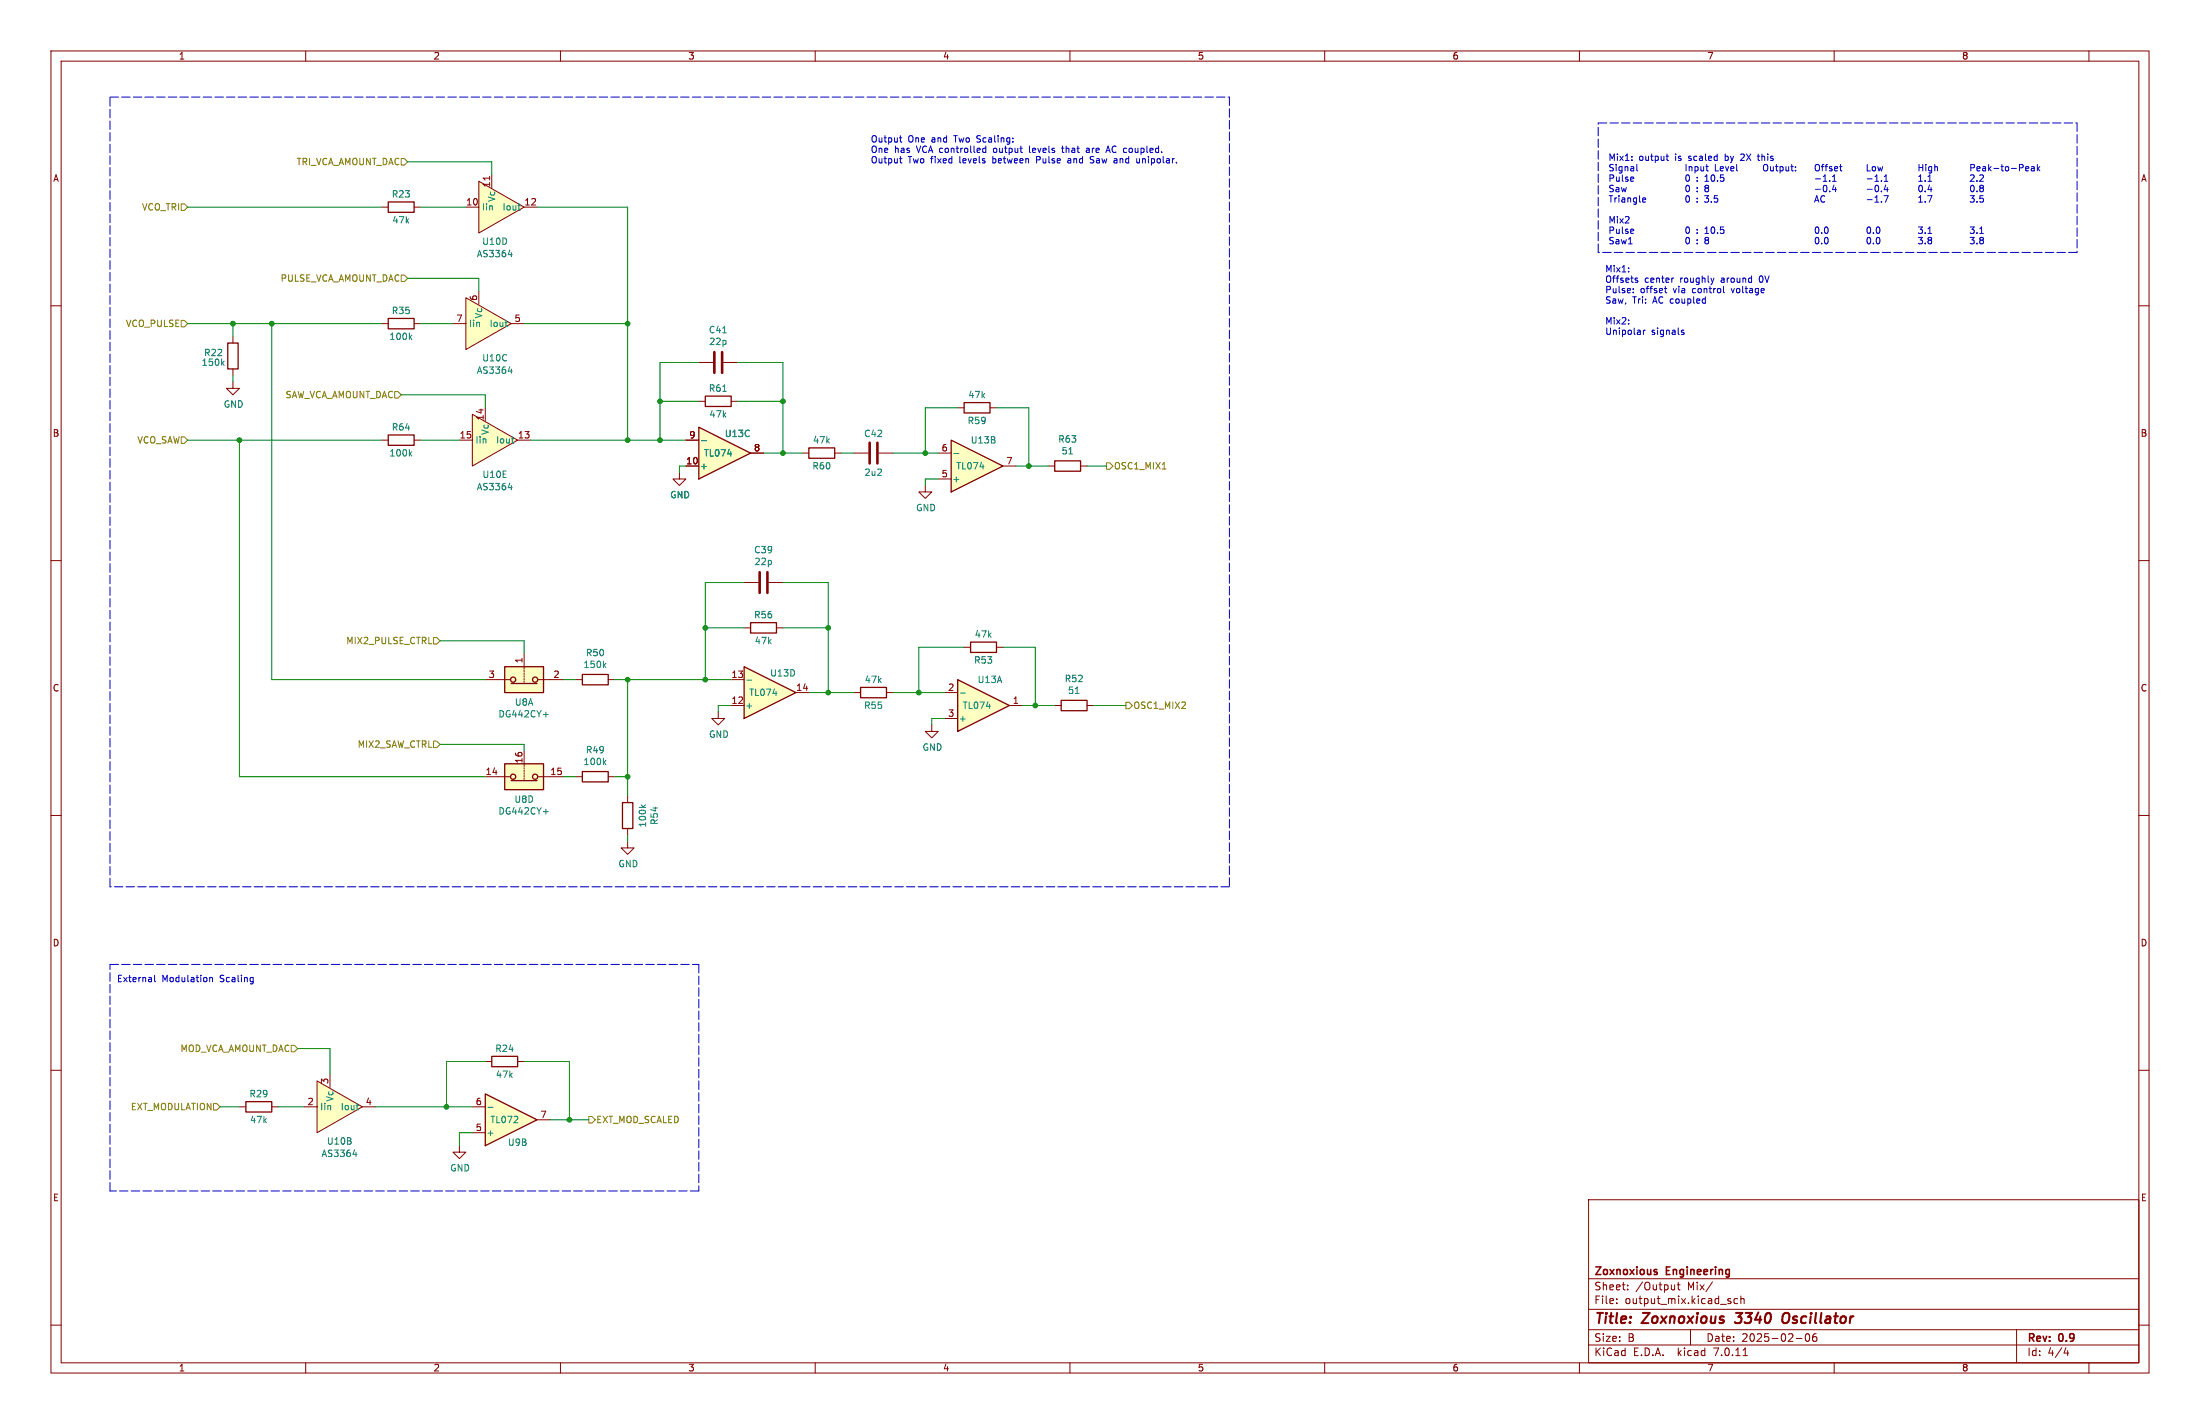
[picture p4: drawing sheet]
<svg xmlns="http://www.w3.org/2000/svg" width="432mm" height="279mm" viewBox="0 0 432 279" stroke-linecap="round" stroke-linejoin="round" font-family="sans-serif">
<g fill="none" stroke="#840000" stroke-width=".2">
<path d="M10 10h411.8v259.4h-411.8zM12 12h407.8v255.4h-407.8zM60 10v2M110 10v2M160 10v2M210 10v2M260 10v2M310 10v2M360 10v2M410 10v2M10 60h2M419.8 60h2"/>
<path d="M10 110h2M419.8 110h2M10 160h2M182.9 142.2v1.3h1.2l-1.2 1.3-1.3-1.3h1.3M419.8 160h2M10 210h2M419.8 210h2M311.8 235.4h108v32h-108zM10 260h2M311.8 256.9h108M311.8 250.9h108M317.3 255.6v.2"/>
<path d="M317.3 254.9v.1M319.5 252.9v.2M319.5 252.2v.1M328.7 252.1v1M328.7 252.9l-.2 .2M329.2 252.1h.6M329.4 251.6v1.3l.4 .2M336.1 251.5l-1.3 1.9M339.5 255.3l.3 .2-.3 .3M339.5 254.8l.2 .1M341 254.9l-.4-.1-.3 .3 .2 .6h.5M341.7 254.9l.2-.1 .4 .1v.9"/>
<path d="M341.7 254.3v1.5M419.8 260h2M60 267.4v2M110 267.4v2M160 267.4v2M210 267.4v2M260 267.4v2M310 267.4v2M311.8 263.9h108M311.8 260.9h108M331.8 260.9v3M342.1 266h.9"/>
<path d="M352.5 262.6h1.2M354.5 261.8l.2-.1a.8 .8 0 0 1 .5 .7 .8 .8 0 0 1-.5 .8 1 1 0 0 1-.2-1.4zM356.5 261.7a.59 .59 0 0 0-.7 .6v.6l.1 .2 .4 .1 .2-.2 .1-.5-.1-.2h-.5l-.2 .2M360 267.4v2M395.8 260.9v6.5M405.5 264.4l-.4 1.1h.9M405.8 265v1M410 267.4v2"/>
</g>
<path d="M340.5 259.4l.3 .2M340.7 257.6h1.3M350.8 257.6a.77 .77 0 0 0-.9 .7l-.1 .6 .2 .6a.72 .72 0 0 0 1-.2" fill="none" stroke="#840000" stroke-width=".4"/>
<path d="M325.1 249.6l.2 .2-.2 .3M325.1 249.1h.1" fill="none" stroke="#840000" stroke-width=".3"/>
<path d="M188 133.4l10.1 5-10.1 5.1z" fill="#ffffc2"/>
<path d="M188 133.4l10.1 5-10.1 5.1z" fill="none" stroke="#840000" stroke-width=".25"/>
<path d="M141 139.7v1.3h1.2l-1.2 1.2-1.3-1.2h1.3M185.4 135.9h2.6M198.1 138.4h2.6M185.4 141h2.6" fill="none" stroke="#840000" stroke-width=".2"/>
<path d="M188.5 136h1" fill="none" stroke="#008484" stroke-width=".2"/>
<path d="M146 130.8l10.2 5.1-10.2 5.1z" fill="#ffffc2"/>
<g fill="none" stroke="#840000" stroke-width=".25">
<path d="M76.2 85.3h5.1v2.1h-5.1zM158.7 87.9h5.1v2h-5.1zM99.1 130.8h7.6v5.1h-7.6zM100.3 134.1h5.1M146 130.8l10.2 5.1-10.2 5.1z"/>
<circle cx="100.7" cy="133.4" r=".51"/>
<circle cx="105" cy="133.4" r=".51"/>
</g>
<g fill="none" stroke="#840000" stroke-width=".2">
<path d="M74.9 86.4h1.3M81.3 86.4h1.2M157.5 88.9h1.2M163.8 88.9h1.3M167.6 88.9h2.8M172.5 88.9h2.8M181.6 95.3v1.2h1.3l-1.3 1.3-1.3-1.3h1.3M95.2 133.4h4.9M102.9 128.3v3M102.9 131.6v.2M102.9 132.1v.2M102.9 132.6v.2"/>
<path d="M102.9 133.1v.3M102.9 133.6v.3M105.7 133.4h4.8M143.5 138.4h2.5M143.5 133.4h2.5M156.2 135.9h2.5"/>
</g>
<path d="M80.5 89l.3 .5M80.8 88.6l-.5 .5M146.6 133.4h.9M106.6 140.2h1" fill="none" stroke="#008484" stroke-width=".2"/>
<path d="M99.1 130.8h7.6v5.1h-7.6z" fill="#ffffc2" stroke="#ffffc2" stroke-width=".2"/>
<path d="M170.7 86.9v4M172.2 86.9v4" fill="none" stroke="#840000" stroke-width=".51"/>
<path d="M186.7 86.4l10.1 5-10.1 5.1z" fill="#ffffc2"/>
<path d="M76.2 39.6h5.1v2.1h-5.1zM76.2 62.5h5.1v2h-5.1zM186.7 86.4l10.1 5-10.1 5.1zM207 90.4h5.1v2.1h-5.1zM168.9 134.9h5.1v2h-5.1zM190.5 126h5.1v2h-5.1zM208.3 137.4h5.1v2h-5.1zM122.2 157.5h2v5.1h-2z" fill="none" stroke="#840000" stroke-width=".25"/>
<g fill="none" stroke="#840000" stroke-width=".2">
<path d="M74.9 40.6h1.3M81.3 40.6h1.2M74.9 63.5h1.3M81.3 63.5h1.2M184.1 94h2.6M184.1 88.9h2.6M196.8 91.4h2.6M205.7 91.4h1.3M212.1 91.4h1.3M167.6 135.9h1.3M174 135.9h1.3M189.2 127h1.3"/>
<path d="M195.6 127h1.2M207 138.4h1.3M213.4 138.4h1.2M123.2 156.2v1.3M123.2 165.1v1.3h1.3l-1.3 1.2-1.3-1.2h1.3M123.2 162.6v1.2"/>
</g>
<path d="M80.5 66.1l.3 .5M80.8 65.8l-.5 .5M187.2 89h1M209.8 89.1h.7M211.1 136.1h.7M125.9 157.9l.5 .5M126.7 157.9l-.5 .4" fill="none" stroke="#008484" stroke-width=".2"/>
<path d="M92.7 81.3l8.9 5.1-8.9 5z" fill="#ffffc2"/>
<path d="M45.7 74.9v1.3h1.3l-1.3 1.3-1.3-1.3h1.3M137.2 71.1h2.8M142 71.1h2.8M90.2 86.4h2.5M92.7 81.3l8.9 5.1-8.9 5zM95.2 80v2.6M101.6 86.4h2.5M133.3 92.7v1.3h1.3l-1.3 1.3-1.2-1.3h1.2M188 80h1.2M194.3 80h1.3M146 123.2h1.3M152.4 123.2h1.3" fill="none" stroke="#840000" stroke-width=".2"/>
<path d="M141.8 65.3h.8M99.8 95.7h.7M100.4 95.3v.8M100.4 86.1h.5M100.7 86.9h.2" fill="none" stroke="#008484" stroke-width=".2"/>
<path d="M189.2 79h5.1v2h-5.1zM147.3 122.2h5.1v2h-5.1z" fill="none" stroke="#840000" stroke-width=".25"/>
<path d="M140.2 69.1v4.1M141.7 69.1v4.1" fill="none" stroke="#840000" stroke-width=".51"/>
<path d="M137.2 83.8l10.1 5.1-10.1 5.1z" fill="#ffffc2"/>
<path d="M137.2 83.8l10.1 5.1-10.1 5.1zM114.3 132.3h5.1v2.1h-5.1z" fill="none" stroke="#840000" stroke-width=".25"/>
<path d="M134.6 91.4h2.6M134.6 86.4h2.6M147.3 88.9h2.6M146 114.3h2.8M150.9 114.3h2.8M113 133.4h1.3M119.4 133.4h1.2" fill="none" stroke="#840000" stroke-width=".2"/>
<path d="M137.7 86.5h1M118.6 130.5l.3 .5M118.9 130.1l-.5 .5" fill="none" stroke="#008484" stroke-width=".2"/>
<path d="M149.1 112.3v4M150.6 112.3v4" fill="none" stroke="#840000" stroke-width=".51"/>
<path d="M94 35.6l8.9 5-8.9 5.1z" fill="#ffffc2"/>
<g fill="none" stroke="#840000" stroke-width=".2">
<path d="M94 35.6l8.9 5-8.9 5.1zM96.1 34.6v.7M96.5 34.3v2.5M91.4 40.6h2.6M102.9 40.6h2.5M45.7 66v1.3M45.7 72.4v1.3M137.2 78.7h1.2M143.5 78.7h1.3M95.2 152.4h4.9M102.9 147.3v3.1M102.9 150.6v.3"/>
<path d="M102.9 151.1v.3M102.9 151.6v.3M102.9 152.1v.3M102.9 152.7v.2M105.7 152.4h4.8M113 152.4h1.3M119.4 152.4h1.2M90.2 224.8v1.3h1.2l-1.2 1.2-1.3-1.2h1.3"/>
</g>
<path d="M99.8 50h.7M100.4 49.5v.9M101.7 40.4h.4M102 41.2h.1M43.6 71.2l.4 .5M44 70.9l-.5 .4M141.8 76.8h.8M106.6 159.3h1M118.6 149.5l.3 .5M118.9 149.2l-.5 .5" fill="none" stroke="#008484" stroke-width=".2"/>
<g fill="none" stroke="#840000" stroke-width=".25">
<path d="M44.7 67.3h2v5.1h-2zM138.4 77.7h5.1v2.1h-5.1zM99.1 149.9h7.6v5h-7.6zM100.3 153.2h5.1M114.3 151.4h5.1v2h-5.1z"/>
<circle cx="100.7" cy="152.4" r=".51"/>
<circle cx="105" cy="152.4" r=".51"/>
</g>
<path d="M99.1 149.9h7.6v5h-7.6z" fill="#ffffc2" stroke="#ffffc2" stroke-width=".2"/>
<path d="M62.2 212.1l8.9 5.1-8.9 5.1z" fill="#ffffc2"/>
<path d="M59.7 217.2h2.5M62.2 212.1l8.9 5.1-8.9 5.1zM64.8 210.8v2.6M71.1 217.2h2.6M95.2 208.3h1.3M101.6 208.3h1.3" fill="none" stroke="#840000" stroke-width=".2"/>
<path d="M69.9 216.9h.5M70.3 217.7h.1M69.3 226.5h.8M69.9 226.1v.8" fill="none" stroke="#008484" stroke-width=".2"/>
<path d="M96.5 207.3h5.1v2h-5.1z" fill="none" stroke="#840000" stroke-width=".25"/>
<path d="M95.2 214.6l10.2 5.1-10.2 5.1z" fill="#ffffc2"/>
<path d="M95.2 214.6l10.2 5.1-10.2 5.1z" fill="none" stroke="#840000" stroke-width=".25"/>
<path d="M92.7 217.2h2.5M105.4 219.7h2.5M92.7 222.3h2.5" fill="none" stroke="#840000" stroke-width=".2"/>
<path d="M95.8 217.3h.9" fill="none" stroke="#008484" stroke-width=".2"/>
<path d="M91.4 58.4l8.9 5.1-8.9 5.1z" fill="#ffffc2"/>
<path d="M91.4 58.4l8.9 5.1-8.9 5.1zM94 57.2v2.5M88.9 63.5h2.5M100.3 63.5h2.6M134.6 91.4h2.6M134.6 86.4h2.6M147.3 88.9h2.6M47 217.2h1.3M53.3 217.2h1.3" fill="none" stroke="#840000" stroke-width=".2"/>
<path d="M99.1 63.2h.5M99.5 64.1h.1M99.8 72.8h.7M100.4 72.4v.9M137.7 86.5h1" fill="none" stroke="#008484" stroke-width=".2"/>
<path d="M48.3 216.2h5v2h-5z" fill="none" stroke="#840000" stroke-width=".25"/>
<g fill="none" stroke="#848400" stroke-width=".2">
<path d="M78.7 31.1h.7l.6 .7-.6 .6h-.7zM35.6 40h.6l.6 .6-.6 .7h-.6zM78.7 54h.7l.6 .6-.6 .6h-.7zM35.6 62.9h.6l.6 .6-.6 .6h-.6zM77.5 76.8h.6l.6 .7-.6 .6h-.6zM35.6 85.7h.6l.6 .7-.6 .6h-.6zM217.2 90.8h.6l.6 .6-.6 .7h-.6zM228.1 92h.8M85.1 125.1h.6l.7 .6-.7 .7h-.6zM221 137.8h.6l.6 .6-.6 .7h-.6zM85.1 145.4h.6l.7 .7-.7 .6h-.6zM41.9 216.5h.6l.7 .7-.7 .6h-.6z"/>
<path d="M57.1 205.1h.7l.6 .6-.6 .7h-.7zM115.6 219.1h.6l.6 .6-.6 .6h-.6z"/>
</g>
<g fill="none" stroke="#0000c2" stroke-width=".2">
<path d="M176.5 27h.5M176.5 31.1h.5M176.7 26.6v1.1l.3 .2M176.7 30.7v1.1l.3 .2M193.5 28.7v1.2M193.5 29.1h-.4l-.2 .2 .1 .6h.5M202.1 28.7v1l.1 .2M203.5 30.7v1.3M203.5 31.4h.4M208.3 29.1h.5M208.5 28.7v1l.3 .2M210 31.1l-.4 .1"/>
<path d="M210 31.5h-.3l-.1 .2v.2l.4 .1M213.2 29.1h.5M213.8 29.4h-.4l-.2 .2 .2 .3h.4M214 31.9h.6M214.2 30.7l-.2 .4 .6 .3M214.5 30.7l.2 .1M217.1 29.9l.4-1.2 .4 1.2M217.2 29.6h.6M219.1 31.1l.1 .2v.7M219.2 31.9l-.4 .1M219.2 31.4l-.4 .1M223.6 31.9l-.3 .1"/>
<path d="M223.6 31.1v.9M320.3 31.4v.1M320.3 30.7v.1M327 30.6h.5M327.2 30.2v1.1l.3 .2M330.9 32.3v1.2M331 34.4l.2-.1a.68 .68 0 0 1 .4 .6 .68 .68 0 0 1-.4 .7l-.3-.5zM331 36.5l.2-.1a.68 .68 0 0 1 .4 .6 .68 .68 0 0 1-.4 .6l-.3-.5zM331 38.5l.2-.1a.68 .68 0 0 1 .4 .6 .68 .68 0 0 1-.4 .7l-.3-.5zM331.5 32.7v.8M331.5 32.8l.5-.1 .1 .8M332.7 32.7h.4l.2 .2-.1 .6h-.5"/>
<path d="M332.7 32.7v1.3M333.8 32.7l.1 .8 .5-.1M334.4 32.7v.8M334.8 32.7h.5M335 32.3v1.1l.3 .1M341.8 30.2l-.2 .1M342.3 30.8l-.7 .7h.8M344.9 30.6h.5M345.1 30.2v1.1l.3 .2M356.2 39.7l.4-1.3 .4 1.3M356.3 39.3h.6M356.3 35.1h1"/>
<path d="M356.3 37.1h1M357.8 35.6h.8M358 36.5l.2-.1a.68 .68 0 0 1 .4 .6 .68 .68 0 0 1-.4 .6l-.4-.5zM358.2 38.5a.6 .6 0 0 0-.9 .4 .6 .6 0 0 0 .6 .8l.3-.2M358.2 34.3v1.3M359.1 35.5v.1M359.1 37.5v.1M359.7 35.6h.7M360 36.3l-.3 .9h.7M360 34.3v1.3M360.3 36.8v.8M366.5 35.1h1"/>
<path d="M366.5 37.1h1M366.5 39.2h1M368 38.8l.4-.4v1.3M368 35.6h.7M368 39.7h.7M368.1 36.5l.2-.1a.68 .68 0 0 1 .4 .6 .68 .68 0 0 1-.4 .6l-.3-.5zM368.4 34.3v1.3M369.3 35.5v.1M369.3 37.5v.1M369.3 39.5v.2M369.8 38.4h.8l-.5 1.3M369.8 35.6h.7"/>
<path d="M370.1 36.3l-.3 .9h.8M370.2 34.3v1.3M370.4 36.8v.8M376.6 35.6h.7M376.6 34.7l.4-.4v1.3M376.6 38.8l.4-.4v1.3M376.6 39.7h.7M376.7 32.3v1.2M376.7 32.9h.7M376.7 36.5l.2-.1a.68 .68 0 0 1 .4 .6 .68 .68 0 0 1-.4 .6l-.3-.5zM377.4 32.3v1.2M377.9 35.5v.1"/>
<path d="M377.9 37.5v.1M377.9 39.5v.2M378 32.3v.1M378 32.7v.8M378.3 38.4h.9l-.5 1.3M378.4 35.6h.7M378.4 34.7l.4-.4v1.3M378.7 36.3l-.3 .9h.8M379 36.8v.8M379.1 32.7h-.3l-.3 .2 .2 .6h.4M379.1 32.7v1l-.2 .3-.3-.1M379.7 32.8l.5-.1 .1 .8"/>
<path d="M379.7 32.3v1.2M386.7 38.4h.8l-.4 .5 .3 .1v.5l-.2 .2-.5-.2M386.8 34.4l.4-.1 .3 .4-.8 .9h.8M386.8 32.9h.6l.1-.5-.7-.1v1.2M386.9 36.5l.2-.1a.68 .68 0 0 1 .4 .6 .68 .68 0 0 1-.4 .6l-.3-.5zM388 33.1l.6-.1v-.3h-.4l-.2 .2 .1 .6h.5M388 35.5v.1M388 37.5v.1M388 39.5v.2M388.6 34.4l.5-.1 .2 .4-.8 .9h.8M388.8 36.9l-.2-.2 .2-.3h.4l.1 .2-.2 .3M388.8 36.9l-.2 .2v.3l.2 .2h.4l.1-.2v-.3l-.2-.2"/>
<path d="M388.8 36.9h.3M389.2 32.7h.5v.8M389.2 38.4h-.6v.6l.1-.1h.5l.1 .2-.1 .4-.1 .2-.5-.2M389.7 33h-.4l-.2 .2 .2 .3h.4M390.3 32.3v1.2M390.4 33l.4 .5M390.8 32.7l-.5 .5M391.4 33h.9M392.7 32.7h.5M392.9 32.3v1.1l.3 .1M393.6 32.8l.2-.1 .4 .1 .1 .5-.2 .2-.5-.1zM394.8 33h1"/>
<path d="M396.4 32.9h.6l.1-.2-.1-.3-.6-.1v1.2M397.6 33.1l.6-.1-.1-.3h-.3l-.2 .2v.6h.5M398.7 32.7h.5l.1 .8M399.3 33h-.4l-.2 .2 .2 .3h.4M399.9 32.3v1.2M400 33l.4 .5M400.4 32.7l-.5 .5M319.7 53.2v.2M319.7 52.6v.1M320.6 57.3v.1M320.6 56.7v.1M321.1 55h.3l.1 .2-.5 .2"/>
<path d="M321.1 54.6h.3M326.7 56.6h.5M326.9 56.2v1.1l.3 .1M328.5 54.6h-.3M331 44.7l.2-.2a.68 .68 0 0 1 .4 .7 .68 .68 0 0 1-.4 .6l-.3-.5zM331 46.7l.2-.1a.68 .68 0 0 1 .4 .6 .68 .68 0 0 1-.4 .6l-.3-.4zM336.4 54.6l-.3 .8M338.3 56.2v1.1l.2 .1M356.4 46.7l.2-.1a.68 .68 0 0 1 .4 .6 .68 .68 0 0 1-.4 .6l-.3-.4zM356.4 44.7l.2-.2a.68 .68 0 0 1 .4 .7 .68 .68 0 0 1-.4 .6l-.3-.5zM357.5 45.7v.1M357.5 47.7v.1"/>
<path d="M358.3 44.6l.1-.1a.68 .68 0 0 1 .4 .7 .68 .68 0 0 1-.4 .6 .85 .85 0 0 1-.1-1.2zM358.3 46.6h.1a.68 .68 0 0 1 .4 .6 .68 .68 0 0 1-.4 .6 .85 .85 0 0 1-.1-1.2zM366.6 44.7l.1-.2a.68 .68 0 0 1 .5 .7 .68 .68 0 0 1-.5 .6l-.3-.5zM366.6 46.7l.1-.1a.68 .68 0 0 1 .5 .6 .68 .68 0 0 1-.5 .6l-.3-.4zM367.7 45.7v.1M367.7 47.7v.1M368.4 44.6l.2-.1a.68 .68 0 0 1 .4 .7 .68 .68 0 0 1-.4 .6 .85 .85 0 0 1-.2-1.2zM368.4 46.6h.2a.68 .68 0 0 1 .4 .6 .68 .68 0 0 1-.4 .6 .85 .85 0 0 1-.2-1.2zM376.5 44.5h.8l-.4 .5 .4 .1v.6l-.2 .1-.6-.1M376.5 46.6h.8l-.4 .5 .4 .1v.5l-.2 .1-.6-.1M377.9 45.7v.1M377.9 47.7v.1"/>
<path d="M378.4 44.9l.4-.4v1.3M378.4 45.8h.7M378.7 47.1l-.3-.2 .3-.3h.3l.1 .2-.2 .3M378.7 47.1l-.3 .3v.2l.3 .2h.3l.1-.2v-.2l-.2-.3M378.7 47.1h.2M386.7 44.5h.8l-.4 .5 .3 .1v.6l-.2 .1-.5-.1M386.7 46.6h.8l-.4 .5 .3 .1v.5l-.2 .1-.5-.1M388 45.7v.1M388 47.7v.1M388.6 45.8h.7M388.6 44.9l.3-.4v1.3M388.8 47.1l-.2-.2 .2-.3h.4l.1 .2-.2 .3"/>
<path d="M388.8 47.1l-.2 .3v.2l.2 .2h.4l.1-.2v-.2l-.2-.3M388.8 47.1h.3M319.7 62.8v.1M319.7 63.5v.1M322.6 64.8v.8M322.9 64.8l-.3 .2M330.1 64.8h.4M330.1 65.1l.4 .3v.2h-.4M30.3 191.4v1l.2 .2M41.2 191.8v.8M41.2 191.9l.4-.1 .1 .8M49.6 191.8h.1"/>
<path d="M49.7 191.8v1l-.1 .2M49.7 192.6h-.1"/>
</g>
<path d="M21.6 19.1h219.7M241.3 19.1v154.9M313.7 24.1h94M407.7 24.1v25.4M313.7 49.5v-25.4M407.7 49.5h-94M21.6 174v-154.9M241.3 174h-219.7M21.6 189.2h115.6M137.2 189.2v44.5M21.6 233.7v-44.5M137.2 233.7h-115.6" fill="none" stroke="#0000c2" stroke-width=".2" stroke-dasharray="1.7 .6"/>
<g fill="none" stroke="#008400" stroke-width=".2">
<path d="M80 31.8h16.5v2.5M36.8 40.6h38.1M80 54.6h14v2.6M82.5 40.6h8.9M105.4 40.6h17.8v45.8M36.8 63.5h38.1M45.7 63.5v2.5M45.7 73.7v1.2M53.3 63.5v69.9h41.9M78.7 77.5h16.5v2.5M82.5 63.5h6.4M102.9 63.5h20.3"/>
<path d="M129.5 78.7h7.7M137.2 71.1h-7.7v15.3M144.8 71.1h8.9v17.8M144.8 78.7h8.9M36.8 86.4h38.1M47 86.4v66h48.2M82.5 86.4h7.7M104.1 86.4h30.5M134.6 91.4h-1.3v1.3M149.9 88.9h7.6M165.1 88.9h2.5M175.3 88.9h8.8"/>
<path d="M184.1 94h-2.5v1.3M188 80h-6.4v8.9M195.6 80h6.3v11.4M199.4 91.4h6.3M213.4 91.4h3.8M146 114.3h-7.6v19.1M153.7 114.3h8.9v21.6M86.4 125.7h16.5v2.6M110.5 133.4h2.5M120.6 133.4h22.9M123.2 133.4v22.8M138.4 123.2h7.6"/>
<path d="M143.5 138.4h-2.5v1.3M153.7 123.2h8.9M158.7 135.9h8.9M175.3 135.9h10.1M189.2 127h-8.9v8.9M196.8 127h6.4v11.4M200.7 138.4h6.3M214.6 138.4h6.4M86.4 146.1h16.5v1.2M110.5 152.4h2.5M120.6 152.4h2.6M185.4 141h-2.5v1.2"/>
<path d="M123.2 163.8v1.3M43.2 217.2h3.8M54.6 217.2h5.1M58.4 205.7h6.4v5.1M73.7 217.2h19M95.2 208.3h-7.6v8.9M102.9 208.3h8.9v11.4M107.9 219.7h7.7M92.7 222.3h-2.5v2.5"/>
</g>
<g fill="#008400" stroke="#008400" stroke-width=".2">
<circle cx="87.6" cy="217.2" r=".46"/>
<circle cx="111.8" cy="219.7" r=".46"/>
<circle cx="138.4" cy="133.4" r=".46"/>
<circle cx="138.4" cy="123.2" r=".46"/>
<circle cx="162.6" cy="123.2" r=".46"/>
<circle cx="123.2" cy="133.4" r=".46"/>
<circle cx="181.6" cy="88.9" r=".46"/>
<circle cx="153.7" cy="78.7" r=".46"/>
<circle cx="153.7" cy="88.9" r=".46"/>
<circle cx="123.2" cy="63.5" r=".46"/>
<circle cx="129.5" cy="78.7" r=".46"/>
<circle cx="203.2" cy="138.4" r=".46"/>
<circle cx="201.9" cy="91.4" r=".46"/>
<circle cx="180.3" cy="135.9" r=".46"/>
<circle cx="47" cy="86.4" r=".46"/>
<circle cx="53.3" cy="63.5" r=".46"/>
<circle cx="123.2" cy="86.4" r=".46"/>
<circle cx="129.5" cy="86.4" r=".46"/>
<circle cx="45.7" cy="63.5" r=".46"/>
<circle cx="123.2" cy="152.4" r=".46"/>
<circle cx="162.6" cy="135.9" r=".46"/>
</g>
<g font-size="2.8" fill="#840000">
<text x="312.8" y="260.3">Title:</text>
<text x="322.5" y="260.3">Zoxnoxious</text>
<text x="341.5" y="260.3">3340</text>
<text x="351.5" y="260.3">Oscillator</text>
</g>
<g font-size="2.1" fill="#840000">
<text x="312.8" y="250.6">Zoxnoxious</text>
<text x="327.1" y="250.6">Engineering</text>
<text x="312.8" y="256.1">File:</text>
<text x="312.8" y="253.4">Sheet:</text>
<text x="318.9" y="256.1">output_mix.kicad_sch</text>
<text x="321" y="253.4">/Output</text>
<text x="331.3" y="253.4">Mix/</text>
<text x="312.8" y="263.5">Size:</text>
<text x="319.5" y="263.5">B</text>
<text x="334.8" y="263.5">Date:</text>
<text x="341.8" y="263.5">2025-02-06</text>
<text x="397.8" y="263.7">Rev:</text>
<text x="404.2" y="263.7">0.9</text>
<text x="312.8" y="266.3">KiCad</text>
<text x="320.5" y="266.3">E.D.A.</text>
<text x="329.4" y="266.3">kicad</text>
<text x="336.6" y="266.3">7.0.11</text>
<text x="397.8" y="266.3">Id:</text>
<text x="401.9" y="266.3">4/4</text>
</g>
<g font-size="1.8" fill="#840000">
<text x="35" y="11.9">1</text>
<text x="85" y="11.9">2</text>
<text x="135" y="11.9">3</text>
<text x="185" y="11.9">4</text>
<text x="235" y="11.9">5</text>
<text x="285" y="11.9">6</text>
<text x="335" y="11.9">7</text>
<text x="385" y="11.9">8</text>
<text x="10.3" y="35.9">A</text>
<text x="420.1" y="35.9">A</text>
<text x="91.4" y="40.4">10</text>
<text x="96.3" y="36.9" transform="rotate(-90 96.3 36.9)">11</text>
<text x="102.8" y="40.4">12</text>
<text x="93.7" y="59.1" transform="rotate(-90 93.7 59.1)">6</text>
<text x="89.5" y="63.2">7</text>
<text x="100.9" y="63.2">5</text>
<text x="95" y="82.6" transform="rotate(-90 95 82.6)">14</text>
<text x="10.3" y="85.9">B</text>
<text x="90.1" y="86.1">15</text>
<text x="101.6" y="86.1">13</text>
<text x="135.2" y="86.1">9</text>
<text x="147.9" y="88.6">8</text>
<text x="184.7" y="88.6">6</text>
<text x="420.1" y="85.9">B</text>
<text x="134.6" y="91.2">10</text>
<text x="184.7" y="93.7">5</text>
<text x="197.4" y="91.2">7</text>
<text x="102.6" y="130.2" transform="rotate(-90 102.6 130.2)">1</text>
<text x="10.3" y="135.9">C</text>
<text x="95.8" y="133.1">3</text>
<text x="108.5" y="133.1">2</text>
<text x="143.5" y="133.1">13</text>
<text x="156.2" y="135.6">14</text>
<text x="186" y="135.6">2</text>
<text x="420.1" y="135.9">C</text>
<text x="143.5" y="138.2">12</text>
<text x="186" y="140.7">3</text>
<text x="198.7" y="138.2">1</text>
<text x="102.6" y="149.9" transform="rotate(-90 102.6 149.9)">16</text>
<text x="95.2" y="152.1">14</text>
<text x="107.9" y="152.1">15</text>
<text x="10.3" y="185.9">D</text>
<text x="420.1" y="185.9">D</text>
<text x="64.5" y="212.8" transform="rotate(-90 64.5 212.8)">3</text>
<text x="60.3" y="216.9">2</text>
<text x="71.7" y="216.9">4</text>
<text x="93.3" y="222">5</text>
<text x="93.3" y="216.9">6</text>
<text x="106" y="219.5">7</text>
<text x="10.3" y="235.9">E</text>
<text x="420.1" y="235.9">E</text>
<text x="35" y="269.3">1</text>
<text x="85" y="269.3">2</text>
<text x="135" y="269.3">3</text>
<text x="185" y="269.3">4</text>
<text x="235" y="269.3">5</text>
<text x="285" y="269.3">6</text>
<text x="335" y="269.3">7</text>
<text x="385" y="269.3">8</text>
</g>
<g font-size="1.8" fill="#0000c2">
<text x="170.8" y="28">Output</text>
<text x="178.2" y="28">One</text>
<text x="183" y="28">and</text>
<text x="187.6" y="28">Two</text>
<text x="192.2" y="28">Scaling:</text>
<text x="170.8" y="30.1">One</text>
<text x="170.8" y="32.1">Output</text>
<text x="175.6" y="30.1">has</text>
<text x="178.2" y="32.1">Two</text>
<text x="180.1" y="30.1">VCA controlled</text>
<text x="182.8" y="32.1">fixed</text>
<text x="188.6" y="32.1">levels</text>
<text x="195.3" y="32.1">between</text>
<text x="195.5" y="30.1">output</text>
<text x="202.7" y="30.1">levels</text>
<text x="204.1" y="32.1">Pulse</text>
<text x="209.3" y="30.1">that</text>
<text x="210.4" y="32.1">and</text>
<text x="214.3" y="30.1">are</text>
<text x="215.1" y="32.1">Saw</text>
<text x="218.5" y="30.1">AC coupled.</text>
<text x="219.9" y="32.1">and</text>
<text x="224.5" y="32.1">unipolar.</text>
<text x="315.6" y="31.7">Mix1:</text>
<text x="315.6" y="33.7">Signal Input</text>
<text x="315.6" y="35.7">Pulse 0</text>
<text x="321.7" y="31.7">output</text>
<text x="328.9" y="31.7">is</text>
<text x="331.7" y="31.7">scaled</text>
<text x="332.9" y="35.7">:</text>
<text x="334.7" y="35.7">10.5</text>
<text x="336.5" y="33.7">Level Output: Offset Low High Peak-to-Peak</text>
<text x="339" y="31.7">by</text>
<text x="342.3" y="31.7">2X</text>
<text x="345.9" y="31.7">this</text>
<text x="315.6" y="37.8">Saw</text>
<text x="315.6" y="39.8">Triangle 0</text>
<text x="332.9" y="37.8">:</text>
<text x="332.9" y="39.8">:</text>
<text x="334.7" y="37.8">8</text>
<text x="334.7" y="39.8">3.5</text>
<text x="315.6" y="43.9">Mix2</text>
<text x="315.6" y="46">Pulse 0</text>
<text x="332.9" y="46">:</text>
<text x="334.7" y="46">10.5</text>
<text x="315" y="53.5">Mix1:</text>
<text x="315.6" y="48">Saw1 0</text>
<text x="332.9" y="48">:</text>
<text x="334.7" y="48">8</text>
<text x="315" y="55.6">Offsets</text>
<text x="315" y="57.6">Pulse:</text>
<text x="315" y="59.7">Saw,</text>
<text x="320.4" y="59.7">Tri:</text>
<text x="321.9" y="57.6">offset</text>
<text x="322.8" y="55.6">center</text>
<text x="324.6" y="59.7">AC coupled</text>
<text x="328.5" y="57.6">via</text>
<text x="329.9" y="55.6">roughly</text>
<text x="332.4" y="57.6">control</text>
<text x="338.1" y="55.6">around</text>
<text x="340.3" y="57.6">voltage</text>
<text x="345.8" y="55.6">0V</text>
<text x="315" y="63.7">Mix2:</text>
<text x="315" y="65.8">Unipolar</text>
<text x="324.1" y="65.8">signals</text>
<text x="22.9" y="192.8">External</text>
<text x="31.8" y="192.8">Modulation</text>
<text x="43.3" y="192.8">Scaling</text>
</g>
<g font-size="1.8" fill="#848400">
<text x="58.1" y="32.6">TRI_VCA_AMOUNT_DAC</text>
<text x="27.8" y="41.5">VCO_TRI</text>
<text x="55" y="55.5">PULSE_VCA_AMOUNT_DAC</text>
<text x="24.6" y="64.4">VCO_PULSE</text>
<text x="55.9" y="78.3">SAW_VCA_AMOUNT_DAC</text>
<text x="26.8" y="87.2">VCO_SAW</text>
<text x="218.5" y="92.3">OSC1_MIX1</text>
<text x="67.9" y="126.6">MIX2_PULSE_CTRL</text>
<text x="222.4" y="139.3">OSC1_MIX2</text>
<text x="70.1" y="146.9">MIX2_SAW_CTRL</text>
<text x="35.3" y="206.6">MOD_VCA_AMOUNT_DAC</text>
<text x="25.6" y="218">EXT_MODULATION</text>
<text x="116.9" y="220.6">EXT_MOD_SCALED</text>
</g>
<g font-size="1.8" fill="#008484">
<text x="76.8" y="39">R23</text>
<text x="94.5" y="41.5">Iin</text>
<text x="97.4" y="39.7" transform="rotate(-90 97.4 39.7)">Vc</text>
<text x="98.5" y="41.5">Iout</text>
<text x="76.9" y="44">47k</text>
<text x="93.5" y="50.7">AS3364</text>
<text x="94.5" y="48.3">U10D</text>
<text x="76.8" y="61.8">R35</text>
<text x="91.9" y="64.4">Iin</text>
<text x="94.8" y="62.6" transform="rotate(-90 94.8 62.6)">Vc</text>
<text x="96" y="64.4">Iout</text>
<text x="139" y="65.6">C41</text>
<text x="39.5" y="72">150k</text>
<text x="40" y="70.1">R22</text>
<text x="76.3" y="66.9">100k</text>
<text x="94.5" y="71.1">U10C</text>
<text x="139.1" y="67.9">22p</text>
<text x="93.5" y="73.5">AS3364</text>
<text x="139" y="77.1">R61</text>
<text x="43.8" y="80.2">GND</text>
<text x="139.1" y="82.1">47k</text>
<text x="189.8" y="83.4">R59</text>
<text x="189.9" y="78.3">47k</text>
<text x="76.3" y="89.8">100k</text>
<text x="76.8" y="84.7">R64</text>
<text x="93.2" y="87.2">Iin</text>
<text x="96.1" y="85.4" transform="rotate(-90 96.1 85.4)">Vc</text>
<text x="97.3" y="87.2">Iout</text>
<text x="138.1" y="89.8">TL074</text>
<text x="142.2" y="86">U13C</text>
<text x="159.5" y="87.2">47k</text>
<text x="169.5" y="86">C42</text>
<text x="190.4" y="87.2">U13B</text>
<text x="207.6" y="87">R63</text>
<text x="208.2" y="89.4">51</text>
<text x="94.6" y="94">U10E</text>
<text x="137.3" y="92.3">+</text>
<text x="159.3" y="92.3">R60</text>
<text x="169.6" y="93.6">2u2</text>
<text x="186.8" y="94.8">+</text>
<text x="187.6" y="92.3">TL074</text>
<text x="93.5" y="96.4">AS3364</text>
<text x="131.4" y="98">GND</text>
<text x="179.7" y="100.5">GND</text>
<text x="147.9" y="108.8">C39</text>
<text x="148" y="111.1">22p</text>
<text x="147.9" y="121.5">R56</text>
<text x="191.2" y="125.3">47k</text>
<text x="114.4" y="131.3">150k</text>
<text x="114.9" y="129">R50</text>
<text x="148" y="126.6">47k</text>
<text x="191.1" y="130.4">R53</text>
<text x="146.9" y="136.8">TL074</text>
<text x="151.1" y="132.9">U13D</text>
<text x="169.6" y="134.2">47k</text>
<text x="191.8" y="134.2">U13A</text>
<text x="208.9" y="134">R52</text>
<text x="209.5" y="136.3">51</text>
<text x="97.7" y="141">DG442CY+</text>
<text x="101" y="138.7">U8A</text>
<text x="146.2" y="139.3">+</text>
<text x="169.5" y="139.3">R55</text>
<text x="188.1" y="141.8">+</text>
<text x="188.9" y="139.3">TL074</text>
<text x="114.9" y="148">R49</text>
<text x="139.1" y="145">GND</text>
<text x="181" y="147.5">GND</text>
<text x="114.4" y="150.3">100k</text>
<text x="97.7" y="160">DG442CY+</text>
<text x="100.9" y="157.7">U8D</text>
<text x="129.3" y="162" transform="rotate(-90 129.3 162)">R54</text>
<text x="127" y="162.5" transform="rotate(-90 127 162.5)">100k</text>
<text x="121.3" y="170.4">GND</text>
<text x="97.1" y="206.6">R24</text>
<text x="48.9" y="215.5">R29</text>
<text x="97.2" y="211.7">47k</text>
<text x="49" y="220.6">47k</text>
<text x="62.7" y="218">Iin</text>
<text x="65.6" y="216.2" transform="rotate(-90 65.6 216.2)">Vc</text>
<text x="66.8" y="218">Iout</text>
<text x="96.1" y="220.6">TL072</text>
<text x="63" y="227.2">AS3364</text>
<text x="64.1" y="224.8">U10B</text>
<text x="95.4" y="223.1">+</text>
<text x="99.6" y="225">U9B</text>
<text x="88.3" y="230">GND</text>
</g>
</svg>
